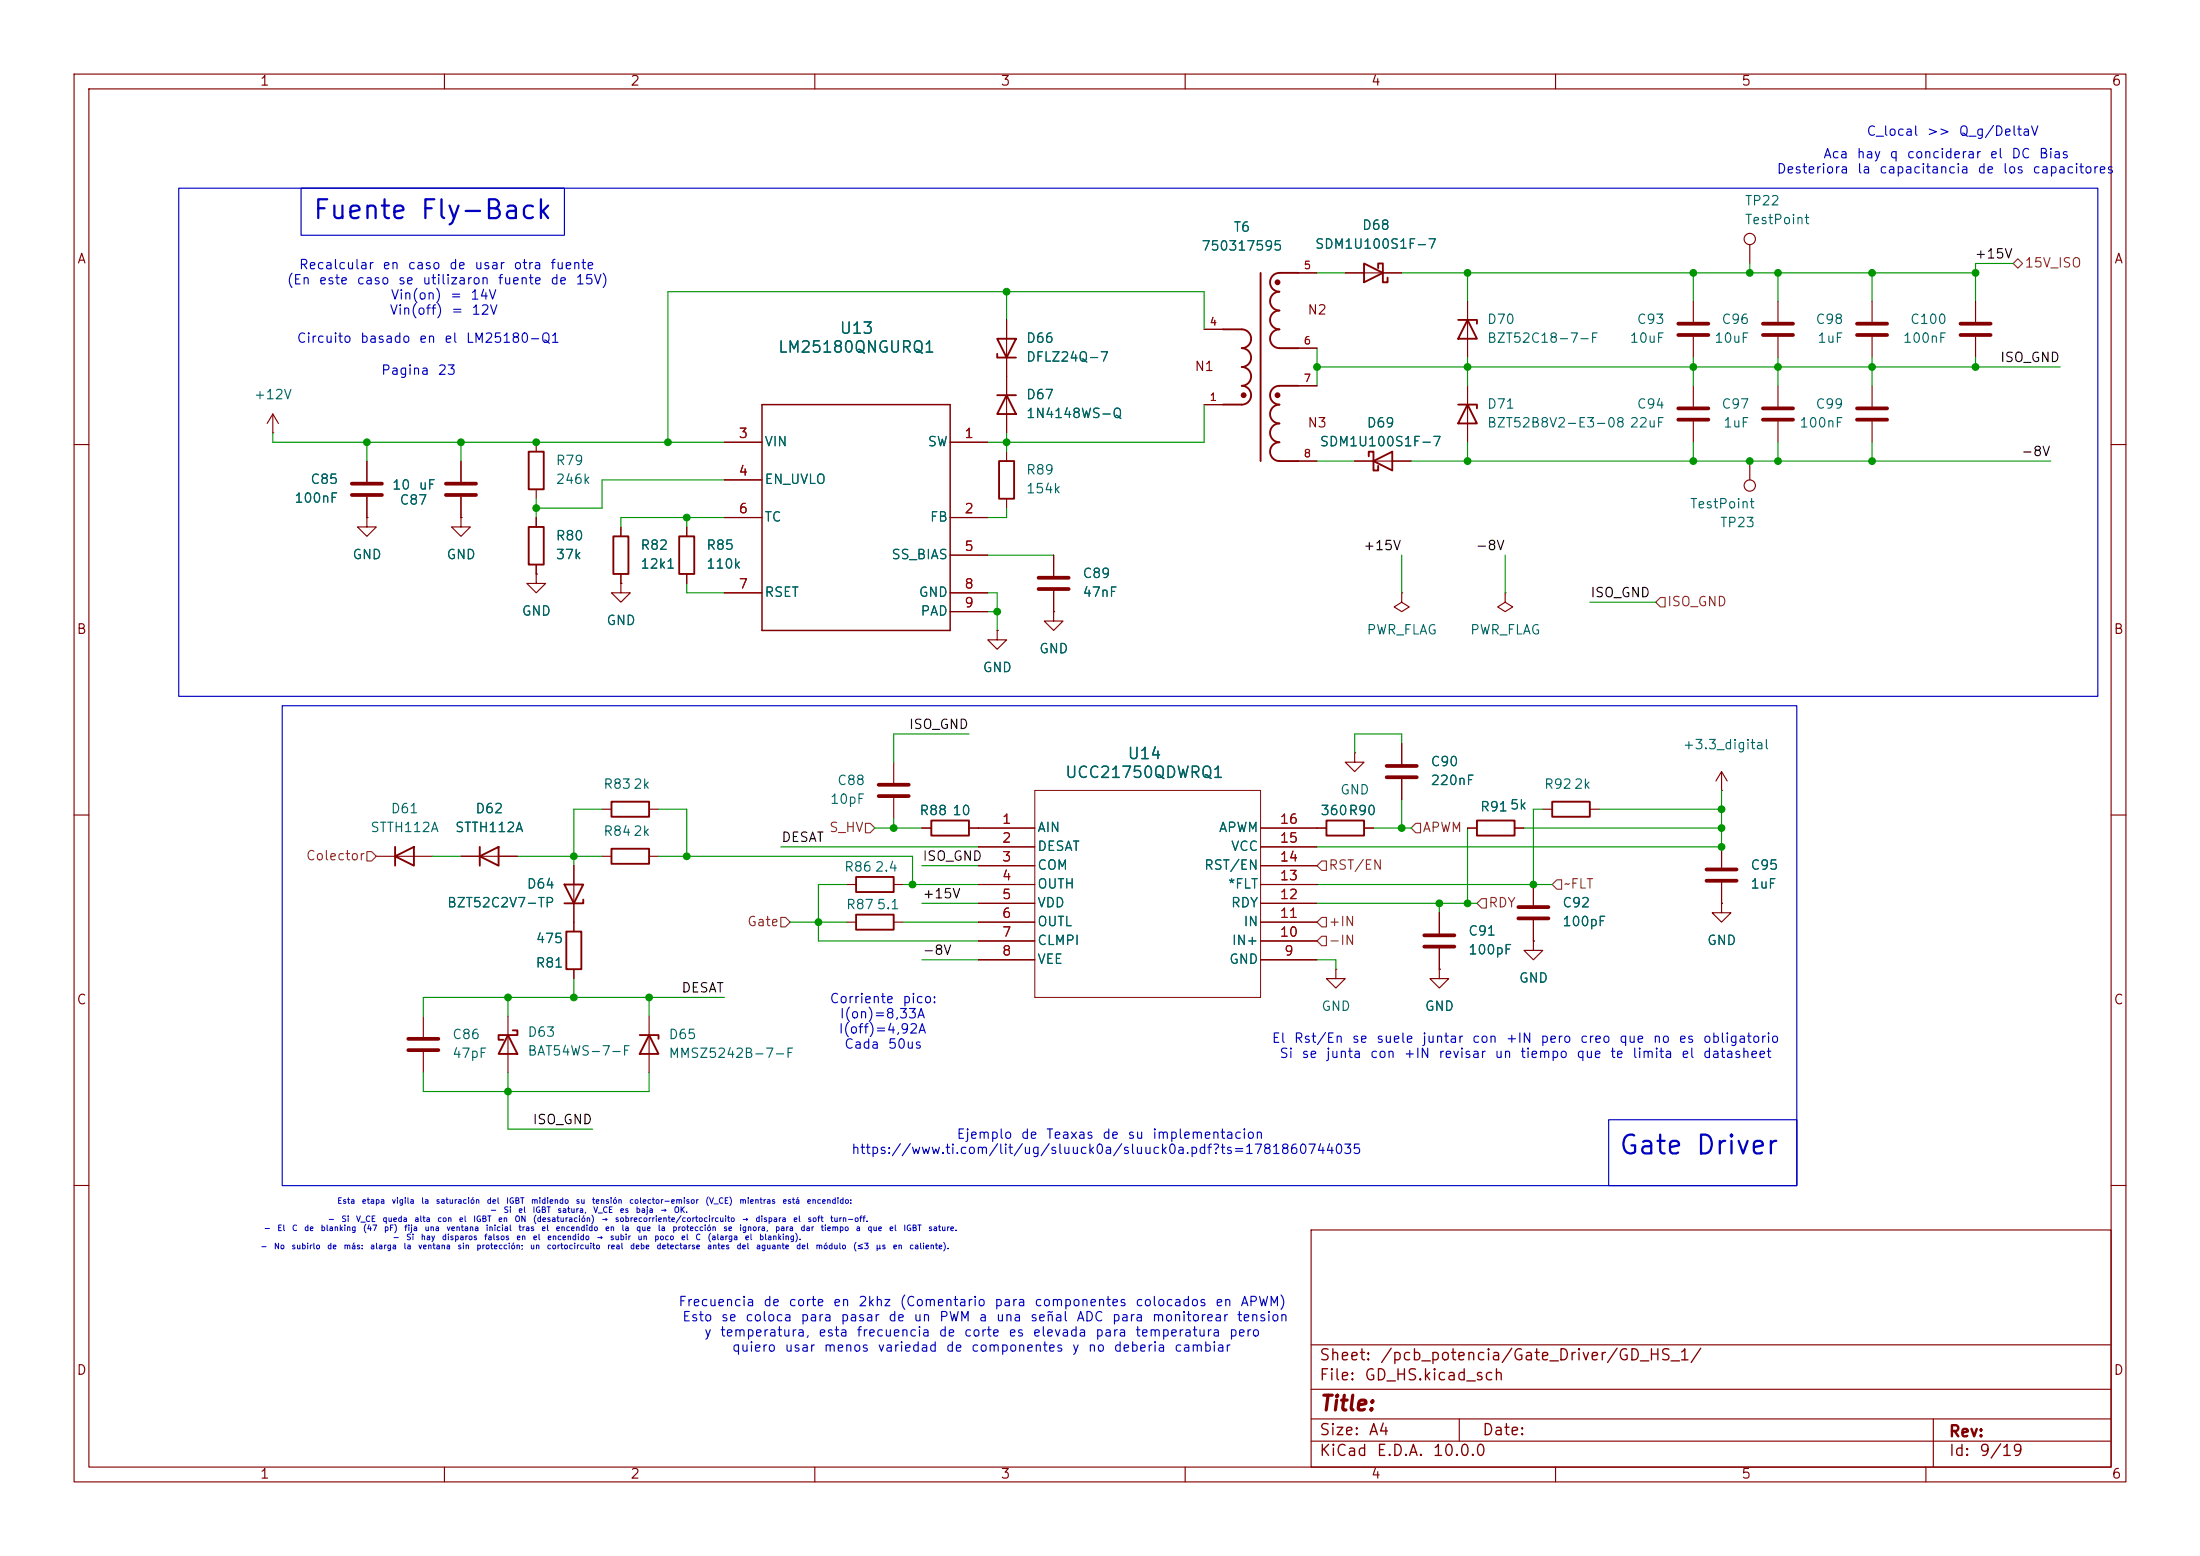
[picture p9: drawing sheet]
<svg xmlns="http://www.w3.org/2000/svg" width="297mm" height="210mm" viewBox="0 0 297 210" stroke-linecap="round" stroke-linejoin="round" font-family="sans-serif">
<g fill="none" stroke="#840000" stroke-width=".15">
<path d="M10 10h277v190h-277zM12 12h273v186h-273zM60 10v2M110 10v2M160 10v2M210 10v2M260 10v2M175.3 36.8h2.5M181.6 36.8h7.6M236.2 33v2.6M36.8 58.4h.1M36.8 55.9l-.7 1.3"/>
<path d="M36.8 55.9l.8 1.3M36.8 55.9v2.5M72.4 59.7v1.3M97.8 59.7h5.1M128.3 59.7h5M135.9 43.2v15.2M162.6 54.6h2.5M162.6 44.5h2.5M175.3 47h2.5M175.3 52.1h2.5M198.1 40.6v7.7M198.1 52.1v7.6"/>
<path d="M228.6 40.6v2.8M228.6 45.5v2.8M228.6 52.1v2.8M228.6 56.9v2.8M240 40.6v2.8M240 45.5v2.8M240 52.1v2.8M240 56.9v2.8M252.7 40.6v2.8M252.7 45.5v2.8M252.7 52.1v2.8M252.7 56.9v2.8"/>
<path d="M266.7 40.6v2.8M266.7 45.5v2.8M10 60h2M49.5 69.9v1.2h1.3l-1.3 1.3-1.2-1.3h1.2M49.5 69.9h.1M49.5 62.2v2.8M49.5 67.1v2.8M62.2 69.9v1.2h1.3l-1.3 1.3-1.2-1.3h1.2M62.2 69.9h.1M62.2 62.2v2.8M62.2 67.1v2.8M72.4 77.5v1.2h1.3l-1.3 1.3-1.3-1.3h1.3"/>
<path d="M72.4 77.5h.1M72.4 66v1.3M72.4 69.9v1.2M72.4 76.2v1.3M83.8 78.7v1.3h1.3l-1.3 1.3-1.3-1.3h1.3M83.8 78.7h.1M83.8 71.1v1.3M83.8 77.5v1.2M92.7 71.1v1.3M92.7 77.5v1.2M97.8 69.9h5.1M97.8 64.8h5.1"/>
<path d="M128.3 69.9h5M128.3 74.9h5M135.9 61v1.2M135.9 67.3v1.3M142.2 74.9v2.8M142.2 79.8v2.8M175.3 62.2h2.5M182.9 62.2h7.6M236.2 62.2v2.6M285 60h2M97.8 80h5.1M128.3 80h5"/>
<path d="M128.3 82.6h5M134.6 85.1v1.3h1.3l-1.3 1.2-1.3-1.2h1.3M134.6 85.1h.1M142.2 82.6v1.2h1.3l-1.3 1.3-1.2-1.3h1.2M142.2 82.6h.1M189.2 80v1.3l1 .6-1 .7-1-.7 1-.6M189.2 80h.1M203.2 80v1.3l1 .6-1 .7-1-.7 1-.6M203.2 80h.1M10 110h2M50.8 115.6h7.6M62.2 115.6h7.6"/>
<path d="M77.5 116.8v8.9M81.3 115.6h1.2M81.3 109.2h1.2M87.6 115.6h1.3M87.6 109.2h1.3M114.3 119.4h1.3M120.6 102.9v2.8M120.6 107.7v2.8M120.6 119.4h1.3M124.5 111.8h1.2M130.8 111.8h8.9M132.1 119.4h7.6"/>
<path d="M132.1 114.3h7.6M132.1 116.8h7.6M170.2 111.8h8.9M170.2 119.4h7.6M170.2 114.3h7.6M170.2 116.8h7.6M182.9 101.6v1.3h1.2l-1.2 1.2-1.3-1.2h1.3M182.9 101.6h.1M184.1 111.8h1.3M189.2 100.3v2.8M189.2 105.2v2.8M198.1 111.8h1.3"/>
<path d="M204.5 111.8h1.2M207 119.4v2.8M208.3 109.2h1.2M214.6 109.2h1.3M232.4 106.7h.1M232.4 104.1v2.6M232.4 114.3v2.8M232.4 119.1v2.8M232.4 104.1l-.8 1.3M232.4 104.1l.8 1.3M285 110h2M57.1 137.2v2.8"/>
<path d="M68.6 137.2v7.6M77.5 130.8v1.3M87.6 137.2v7.6M114.3 124.5h1.3M120.6 124.5h1.3M132.1 124.5h7.6M132.1 121.9h7.6M132.1 127h7.6M132.1 129.5h7.6M170.2 124.5h7.6M170.2 121.9h7.6M170.2 127h7.6"/>
<path d="M170.2 129.5h7.6M180.3 130.8v1.3h1.3l-1.3 1.3-1.2-1.3h1.2M180.3 130.8h.1M194.3 130.8v1.3h1.3l-1.3 1.3-1.3-1.3h1.3M194.3 130.8h.1M194.3 123.2v2.8M194.3 128v2.8M207 127v1.3h1.3l-1.3 1.2-1.3-1.2h1.3M207 127h.1M207 124.2v2.8M232.4 121.9v1.3h1.3l-1.3 1.3-1.3-1.3h1.3M232.4 121.9h.1"/>
<path d="M57.1 142v2.8M10 160h2M177 166h108v32h-108zM285 160h2M60 198v2M110 198v2M160 198v2M177 194.5h108M177 191.5h108M177 187.5h108M177 181.5h108M197 191.5v3"/>
<path d="M210 198v2M260 198v2M261 191.5v6.5"/>
<circle cx="236.2" cy="32.3" r=".76"/>
<circle cx="236.2" cy="65.5" r=".76"/>
</g>
<path d="M102.9 54.6h25.4v30.5h-25.4z" fill="none" stroke="#840000" stroke-width=".2"/>
<g fill="none" stroke="#840000" stroke-width=".25">
<path d="M170.2 36.8v25.4M175.3 36.8h-2.6a1.27 1.27 0 0 0-1.2 1.3 1.27 1.27 0 0 0 1.2 1.3 1.27 1.27 0 0 0-1.2 1.2 1.27 1.27 0 0 0 1.2 1.3 1.27 1.27 0 0 0-1.2 1.3 1.27 1.27 0 0 0 1.2 1.3 1.27 1.27 0 0 0-1.2 1.2 1.27 1.27 0 0 0 1.2 1.3h2.6M184.1 35.6l2.6 1.2-2.6 1.3zM186.1 36.2v-.6h.6v2.5h.6v-.6M134.6 47.8v.5h2.6M134.6 45.7h2.6l-1.3 2.6zM134.6 53.3h2.6M135.9 53.3l1.3 2.6h-2.6zM165.1 44.5h2.5a1.27 1.27 0 0 1 1.3 1.2 1.27 1.27 0 0 1-1.3 1.3 1.27 1.27 0 0 1 1.3 1.3 1.27 1.27 0 0 1-1.3 1.2 1.27 1.27 0 0 1 1.3 1.3 1.27 1.27 0 0 1-1.3 1.3 1.27 1.27 0 0 1 1.3 1.2 1.27 1.27 0 0 1-1.3 1.3h-2.5M175.3 52.1h-2.6a1.27 1.27 0 0 0-1.2 1.2 1.27 1.27 0 0 0 1.2 1.3 1.27 1.27 0 0 0-1.2 1.3 1.27 1.27 0 0 0 1.2 1.3 1.27 1.27 0 0 0-1.2 1.2 1.27 1.27 0 0 0 1.2 1.3 1.27 1.27 0 0 0-1.2 1.3 1.27 1.27 0 0 0 1.2 1.2h2.6M196.8 54.6h2.6v.5M196.8 43.2h2.6v.5"/>
<path d="M198.1 54.6l1.3 2.6h-2.6zM198.1 43.2l1.3 2.5h-2.6zM71.4 71.1h2v5.1h-2zM71.4 61h2v5h-2zM82.8 72.4h2v5.1h-2zM91.7 72.4h2v5.1h-2zM134.9 62.2h2v5.1h-2zM184.8 61.6v-.6h.6v2.5h.7v-.6M185.4 62.2l2.6-1.2v2.5zM53.3 115.6l2.6-1.3v2.5zM53.3 114.3v2.5M64.8 115.6l2.5-1.3v2.5z"/>
<path d="M64.8 114.3v2.5M76.2 119.4h2.5l-1.2 2.5zM82.5 114.6h5.1v2h-5.1zM82.5 108.2h5.1v2h-5.1zM115.6 118.4h5v2h-5zM125.7 110.7h5.1v2.1h-5.1zM179.1 110.7h5v2.1h-5zM199.4 110.7h5.1v2.1h-5.1zM209.5 108.2h5.1v2h-5.1zM68.6 139.7l1.2 2.5h-2.5zM69.2 139.1h.6v.6h-2.5v.6h.6M76.5 125.7h2v5.1h-2z"/>
<path d="M78.7 121.4v.5h-2.5M86.4 139.7h2.5v.5M87.6 139.7l1.3 2.5h-2.5zM115.6 123.4h5v2.1h-5z"/>
</g>
<g fill="none" stroke="#840000" stroke-width=".51">
<path d="M226.6 45.2h4M226.6 43.7h4M226.6 56.6h4M226.6 55.1h4M238 45.2h4.1M238 43.7h4.1M238 56.6h4.1M238 55.1h4.1M250.7 45.2h4.1M250.7 43.7h4.1M250.7 56.6h4.1M250.7 55.1h4.1"/>
<path d="M264.7 45.2h4M264.7 43.7h4M47.5 65.3h4.1M47.5 66.8h4.1M60.2 65.3h4.1M60.2 66.8h4.1M140.2 79.5h4.1M140.2 78h4.1M118.6 107.4h4.1M118.6 105.9h4.1M187.2 104.9h4.1M187.2 103.4h4.1"/>
<path d="M230.4 118.9h4M230.4 117.3h4M192.3 127.8h4M192.3 126.2h4M205 124h4M205 122.4h4M55.1 141.7h4.1M55.1 140.2h4.1"/>
</g>
<g fill="none" stroke="#840000" stroke-width=".38">
<circle cx="172.5" cy="38.1" r=".2"/>
<circle cx="167.9" cy="53.3" r=".2"/>
<circle cx="172.5" cy="53.3" r=".2"/>
</g>
<path d="M139.7 106.7h30.5v27.9h-30.5z" fill="none" stroke="#840000" stroke-width=".14"/>
<path d="M271.8 35.6l.6-.7 .6 .7-.6 .6zM224.2 80.6h.6v1.3h-.6l-.7-.6zM49.5 114.9h.7l.6 .7-.6 .6h-.7zM116.8 111.1h.7l.6 .7-.6 .6h-.7zM178.4 116.2h.7v1.3h-.7l-.6-.7zM191.1 111.1h.7v1.3h-.7l-.6-.6zM210.2 118.7h.6v1.3h-.6l-.7-.6zM105.4 123.8h.6l.7 .7-.7 .6h-.6zM177.8 127l.6-.6h.7v1.2h-.7zM178.4 123.8h.7v1.3h-.7l-.6-.6zM200 121.3h.7v1.3h-.7l-.6-.7z" fill="none" stroke="#725600" stroke-width=".15"/>
<g fill="none" stroke="#009600" stroke-width=".15">
<path d="M135.9 39.4v3.8M177.8 36.8h3.8M189.2 36.8h77.5M198.1 36.8v3.8M228.6 36.8v3.8M236.2 35.6v1.2M240 36.8v3.8M252.7 36.8v3.8M271.8 35.6h-5.1v5M36.8 58.4v1.3h61M49.5 59.7v2.5M62.2 59.7v2.5"/>
<path d="M135.9 58.4v2.6M162.6 54.6v5.1h-29.3M162.6 44.5v-5.1h-72.4v20.3M177.8 49.5h100.3M177.8 47v5.1M198.1 48.3v3.8M198.1 59.7v2.5M228.6 48.3v3.8M228.6 59.7v2.5M240 48.3v3.8M240 59.7v2.5M252.7 48.3v3.8"/>
<path d="M252.7 59.7v2.5M266.7 48.3v1.2M72.4 67.3v2.6M92.7 69.9v1.2M92.7 78.7v1.3h5.1M97.8 69.9h-14v1.2M97.8 64.8h-16.5v3.8h-8.9M133.3 74.9h8.9M135.9 68.6v1.3h-2.6M177.8 62.2h5.1M189.2 74.9v5.1M190.5 62.2h86.4"/>
<path d="M203.2 74.9v5.1M130.8 99.1h-10.2v3.8M133.3 80h1.3v5.1M133.3 82.6h1.3M214.6 81.3h8.9M58.4 115.6h3.8M69.8 115.6h11.5M81.3 109.2h-3.8v7.6M88.9 115.6h34.3v3.8M88.9 109.2h3.8v6.4M105.4 114.3h26.7M114.3 119.4h-3.8v7.6h21.6"/>
<path d="M118.1 111.8h6.4M120.6 110.5v1.3M121.9 119.4h10.2M124.5 116.8h7.6M177.8 119.4h31.7M185.4 111.8h5.1M189.2 100.3v-1.2h-6.3v2.5M189.2 108v3.8M198.1 111.8v10.1M205.7 111.8h26.7M208.3 109.2h-1.3v10.2M215.9 109.2h16.5"/>
<path d="M232.4 106.7v7.6h-54.6M68.6 134.6v2.6M77.5 132.1v2.5M87.6 134.6v2.6M97.8 134.6h-40.7v2.6M106.7 124.5h7.6M121.9 124.5h10.2M124.5 121.9h7.6M124.5 129.5h7.6M177.8 121.9h21.6M177.8 129.5h2.5v1.3M194.3 121.9v1.3"/>
<path d="M57.1 144.8v2.5h30.5v-2.5M68.6 144.8v7.6h11.4"/>
</g>
<path d="M24.1 25.4h259.1v68.6h-259.1zM40.6 25.4h35.6v6.4h-35.6zM38.1 95.3h204.5v64.7h-204.5zM217.2 151.1h25.4v8.9h-25.4z" fill="none" stroke="#0000c2" stroke-width=".15"/>
<g fill="#009600" stroke="#009600" stroke-width=".14">
<circle cx="72.4" cy="59.7" r=".46"/>
<circle cx="62.2" cy="59.7" r=".46"/>
<circle cx="49.5" cy="59.7" r=".46"/>
<circle cx="92.7" cy="69.9" r=".46"/>
<circle cx="72.4" cy="68.6" r=".46"/>
<circle cx="90.2" cy="59.7" r=".46"/>
<circle cx="134.6" cy="82.6" r=".46"/>
<circle cx="135.9" cy="59.7" r=".46"/>
<circle cx="123.2" cy="119.4" r=".46"/>
<circle cx="68.6" cy="147.3" r=".46"/>
<circle cx="87.6" cy="134.6" r=".46"/>
<circle cx="77.5" cy="134.6" r=".46"/>
<circle cx="68.6" cy="134.6" r=".46"/>
<circle cx="120.6" cy="111.8" r=".46"/>
<circle cx="110.5" cy="124.5" r=".46"/>
<circle cx="92.7" cy="115.6" r=".46"/>
<circle cx="77.5" cy="115.6" r=".46"/>
<circle cx="135.9" cy="39.4" r=".46"/>
<circle cx="252.7" cy="36.8" r=".46"/>
<circle cx="240" cy="36.8" r=".46"/>
<circle cx="252.7" cy="62.2" r=".46"/>
<circle cx="240" cy="62.2" r=".46"/>
<circle cx="228.6" cy="62.2" r=".46"/>
<circle cx="236.2" cy="62.2" r=".46"/>
<circle cx="198.1" cy="62.2" r=".46"/>
<circle cx="252.7" cy="49.5" r=".46"/>
<circle cx="198.1" cy="36.8" r=".46"/>
<circle cx="228.6" cy="36.8" r=".46"/>
<circle cx="228.6" cy="49.5" r=".46"/>
<circle cx="240" cy="49.5" r=".46"/>
<circle cx="236.2" cy="36.8" r=".46"/>
<circle cx="266.7" cy="36.8" r=".46"/>
<circle cx="266.7" cy="49.5" r=".46"/>
<circle cx="232.4" cy="111.8" r=".46"/>
<circle cx="232.4" cy="114.3" r=".46"/>
<circle cx="232.4" cy="109.2" r=".46"/>
<circle cx="207" cy="119.4" r=".46"/>
<circle cx="198.1" cy="121.9" r=".46"/>
<circle cx="194.3" cy="121.9" r=".46"/>
<circle cx="189.2" cy="111.8" r=".46"/>
<circle cx="177.8" cy="49.5" r=".46"/>
<circle cx="198.1" cy="49.5" r=".46"/>
</g>
<g font-size="2.5" fill="#0000c2">
<text x="42.1" y="30.2">Fuente</text>
<text x="56.6" y="30.2">Fly-Back</text>
<text x="218.4" y="156.4">Gate</text>
<text x="228.8" y="156.4">Driver</text>
</g>
<text font-size="2" fill="#840000" x="178" y="190.9">Title:</text>
<g font-size="1.5" fill="#006464">
<text x="104.9" y="48">LM25180QNGURQ1</text>
<text x="113.2" y="45.4">U13</text>
<text x="143.7" y="105.4">UCC21750QDWRQ1</text>
<text x="152.1" y="102.8">U14</text>
</g>
<g font-size="1.5" fill="#840000">
<text x="178" y="184">Sheet:</text>
<text x="186.2" y="184">/pcb_potencia/Gate_Driver/GD_HS_1/</text>
<text x="178" y="186.7">File:</text>
<text x="184.1" y="186.7">GD_HS.kicad_sch</text>
<text x="178" y="196.9">KiCad</text>
<text x="178" y="194.1">Size:</text>
<text x="184.7" y="194.1">A4</text>
<text x="185.7" y="196.9">E.D.A.</text>
<text x="193.3" y="196.9">10.0.0</text>
<text x="200" y="194.1">Date:</text>
<text x="263" y="194.3">Rev:</text>
<text x="263" y="196.9">Id:</text>
<text x="267.1" y="196.9">9/19</text>
</g>
<g font-size="1.3" fill="#840000">
<text x="35" y="11.9">1</text>
<text x="85" y="11.9">2</text>
<text x="135" y="11.9">3</text>
<text x="185" y="11.9">4</text>
<text x="235" y="11.9">5</text>
<text x="285" y="11.9">6</text>
<text x="10.3" y="35.9">A</text>
<text x="285.3" y="35.9">A</text>
<text x="176.4" y="42.8">N2</text>
<text x="161.2" y="50.4">N1</text>
<text x="176.4" y="58">N3</text>
<text x="10.3" y="85.9">B</text>
<text x="285.3" y="85.9">B</text>
<text x="10.3" y="135.9">C</text>
<text x="285.3" y="135.9">C</text>
<text x="10.3" y="185.9">D</text>
<text x="285.3" y="185.9">D</text>
<text x="35" y="199.9">1</text>
<text x="85" y="199.9">2</text>
<text x="135" y="199.9">3</text>
<text x="185" y="199.9">4</text>
<text x="235" y="199.9">5</text>
<text x="285" y="199.9">6</text>
</g>
<g font-size="1.3" fill="#0000c2">
<text x="239.8" y="23.7">Desteriora</text>
<text x="246.1" y="21.7">Aca</text>
<text x="250.6" y="21.7">hay</text>
<text x="250.6" y="23.7">la</text>
<text x="251.9" y="18.6">C_local</text>
<text x="253.6" y="23.7">capacitancia</text>
<text x="255" y="21.7">q</text>
<text x="257.3" y="21.7">conciderar</text>
<text x="260" y="18.6">&gt;&gt;</text>
<text x="264.3" y="18.6">Q_g/DeltaV</text>
<text x="266.9" y="23.7">de</text>
<text x="268.5" y="21.7">el</text>
<text x="270.3" y="23.7">los</text>
<text x="271.4" y="21.7">DC</text>
<text x="274.3" y="23.7">capacitores</text>
<text x="275.2" y="21.7">Bias</text>
<text x="38.6" y="38.7">(En</text>
<text x="40.3" y="36.7">Recalcular</text>
<text x="42.9" y="38.7">este</text>
<text x="48.1" y="38.7">caso</text>
<text x="51.5" y="36.7">en</text>
<text x="52.7" y="40.8">Vin(on)</text>
<text x="53.6" y="38.7">se</text>
<text x="54.9" y="36.7">caso</text>
<text x="56.9" y="38.7">utilizaron</text>
<text x="60.5" y="36.7">de</text>
<text x="60.7" y="40.8">=</text>
<text x="63.4" y="40.8">14V</text>
<text x="63.9" y="36.7">usar</text>
<text x="67.1" y="38.7">fuente</text>
<text x="69.2" y="36.7">otra</text>
<text x="74.2" y="36.7">fuente</text>
<text x="74.2" y="38.7">de</text>
<text x="77.6" y="38.7">15V)</text>
<text x="40" y="46.6">Circuito</text>
<text x="48.5" y="46.6">basado</text>
<text x="52.5" y="42.8">Vin(off)</text>
<text x="56.5" y="46.6">en</text>
<text x="59.9" y="46.6">el</text>
<text x="60.8" y="42.8">=</text>
<text x="62.8" y="46.6">LM25180-Q1</text>
<text x="63.6" y="42.8">12V</text>
<text x="51.4" y="50.9">Pagina</text>
<text x="59" y="50.9">23</text>
<text x="111.9" y="135.7">Corriente</text>
<text x="113.3" y="137.8">I(on)=8,33A</text>
<text x="121.7" y="135.7">pico:</text>
<text x="113.1" y="139.8">I(off)=4,92A</text>
<text x="113.9" y="141.9">Cada</text>
<text x="119.8" y="141.9">50us</text>
<text x="171.6" y="141.1">El</text>
<text x="172.6" y="143.1">Si</text>
<text x="174.6" y="141.1">Rst/En</text>
<text x="175.6" y="143.1">se</text>
<text x="178.9" y="143.1">junta</text>
<text x="182.4" y="141.1">se</text>
<text x="184.9" y="143.1">con</text>
<text x="185.7" y="141.1">suele</text>
<text x="189.4" y="143.1">+IN</text>
<text x="191.9" y="141.1">juntar</text>
<text x="194.1" y="143.1">revisar</text>
<text x="198.6" y="141.1">con</text>
<text x="201.7" y="143.1">un</text>
<text x="203.2" y="141.1">+IN</text>
<text x="205.1" y="143.1">tiempo</text>
<text x="207.9" y="141.1">pero</text>
<text x="212.7" y="143.1">que</text>
<text x="213.2" y="141.1">creo</text>
<text x="217.3" y="143.1">te</text>
<text x="218.5" y="141.1">que</text>
<text x="220.3" y="143.1">limita</text>
<text x="223" y="141.1">no</text>
<text x="226.5" y="141.1">es</text>
<text x="226.9" y="143.1">el</text>
<text x="229.8" y="141.1">obligatorio</text>
<text x="229.8" y="143.1">datasheet</text>
<text x="129.1" y="154">Ejemplo</text>
<text x="137.7" y="154">de</text>
<text x="141.1" y="154">Teaxas</text>
<text x="148.7" y="154">de</text>
<text x="152.1" y="154">su</text>
<text x="155.5" y="154">implementacion</text>
<text x="114.8" y="156.1">https://www.ti.com/lit/ug/sluuck0a/sluuck0a.pdf?ts=1781860744035</text>
<text x="91.5" y="176.6">Frecuencia</text>
<text x="92" y="178.7">Esto</text>
<text x="97.2" y="178.7">se</text>
<text x="100.5" y="178.7">coloca</text>
<text x="102.9" y="176.6">de</text>
<text x="106.4" y="176.6">corte</text>
<text x="108" y="178.7">para</text>
<text x="112.4" y="176.6">en</text>
<text x="113.4" y="178.7">pasar</text>
<text x="115.8" y="176.6">2khz</text>
<text x="119.8" y="178.7">de</text>
<text x="121.4" y="176.6">(Comentario</text>
<text x="123.2" y="178.7">un</text>
<text x="126.7" y="178.7">PWM</text>
<text x="132" y="178.7">a</text>
<text x="134.1" y="176.6">para</text>
<text x="134.4" y="178.7">una</text>
<text x="139" y="178.7">señal</text>
<text x="139.5" y="176.6">componentes</text>
<text x="145.2" y="178.7">ADC</text>
<text x="150" y="178.7">para</text>
<text x="153.2" y="176.6">colocados</text>
<text x="155.4" y="178.7">monitorear</text>
<text x="164" y="176.6">en</text>
<text x="166.9" y="178.7">tension</text>
<text x="167.4" y="176.6">APWM)</text>
<text x="95" y="180.7">y</text>
<text x="97.1" y="180.7">temperatura,</text>
<text x="98.7" y="182.8">quiero</text>
<text x="105.8" y="182.8">usar</text>
<text x="110.4" y="180.7">esta</text>
<text x="111.1" y="182.8">menos</text>
<text x="115.5" y="180.7">frecuencia</text>
<text x="118.4" y="182.8">variedad</text>
<text x="126.6" y="180.7">de</text>
<text x="127.6" y="182.8">de</text>
<text x="130" y="180.7">corte</text>
<text x="131" y="182.8">componentes</text>
<text x="136" y="180.7">es</text>
<text x="139.3" y="180.7">elevada</text>
<text x="144.6" y="182.8">y</text>
<text x="146.8" y="182.8">no</text>
<text x="147.8" y="180.7">para</text>
<text x="150.2" y="182.8">deberia</text>
<text x="153.2" y="180.7">temperatura</text>
<text x="158.4" y="182.8">cambiar</text>
<text x="165.8" y="180.7">pero</text>
</g>
<g font-size="1.3" fill="#006464">
<text x="235.5" y="28">TP22</text>
<text x="162.1" y="34.1">750317595</text>
<text x="166.4" y="31.6">T6</text>
<text x="177.4" y="33.9">SDM1U100S1F-7</text>
<text x="183.8" y="31.3">D68</text>
<text x="235.5" y="30.6">TestPoint</text>
<text x="138.4" y="46.6">D66</text>
<text x="200.7" y="44">D70</text>
<text x="200.7" y="46.6">BZT52C18-7-F</text>
<text x="219.9" y="46.6">10uF</text>
<text x="220.9" y="44">C93</text>
<text x="231.4" y="46.6">10uF</text>
<text x="232.3" y="44">C96</text>
<text x="245" y="44">C98</text>
<text x="245.3" y="46.6">1uF</text>
<text x="256.8" y="46.6">100nF</text>
<text x="257.8" y="44">C100</text>
<text x="138.4" y="49.1">DFLZ24Q-7</text>
<text x="34.2" y="54.2">+12V</text>
<text x="138.4" y="54.2">D67</text>
<text x="138.4" y="56.7">1N4148WS-Q</text>
<text x="184.4" y="58">D69</text>
<text x="200.7" y="55.5">D71</text>
<text x="200.7" y="58">BZT52B8V2-E3-08</text>
<text x="219.9" y="58">22uF</text>
<text x="220.9" y="55.5">C94</text>
<text x="232.3" y="55.5">C97</text>
<text x="232.6" y="58">1uF</text>
<text x="242.8" y="58">100nF</text>
<text x="245" y="55.5">C99</text>
<text x="41.8" y="65.6">C85</text>
<text x="74.9" y="63.1">R79</text>
<text x="74.9" y="65.6">246k</text>
<text x="103.1" y="65.6">EN_UVLO</text>
<text x="103.1" y="60.6">VIN</text>
<text x="125.2" y="60.6">SW</text>
<text x="138.4" y="64.4">R89</text>
<text x="178.1" y="60.6">SDM1U100S1F-7</text>
<text x="39.6" y="68.2">100nF</text>
<text x="52.8" y="66.4">10</text>
<text x="53.9" y="68.4">C87</text>
<text x="56.4" y="66.4">uF</text>
<text x="103.1" y="70.7">TC</text>
<text x="125.5" y="70.7">FB</text>
<text x="138.4" y="66.9">154k</text>
<text x="228.1" y="68.9">TestPoint</text>
<text x="232.1" y="71.5">TP23</text>
<text x="47.5" y="75.8">GND</text>
<text x="60.2" y="75.8">GND</text>
<text x="74.9" y="75.8">37k</text>
<text x="74.9" y="73.3">R80</text>
<text x="86.4" y="74.5">R82</text>
<text x="86.4" y="77.1">12k1</text>
<text x="95.3" y="74.5">R85</text>
<text x="95.3" y="77.1">110k</text>
<text x="120.3" y="75.8">SS_BIAS</text>
<text x="70.4" y="83.4">GND</text>
<text x="103.1" y="80.9">RSET</text>
<text x="123.9" y="80.9">GND</text>
<text x="124.2" y="83.4">PAD</text>
<text x="146.1" y="78.3">C89</text>
<text x="146.1" y="80.9">47nF</text>
<text x="81.8" y="84.7">GND</text>
<text x="140.2" y="88.5">GND</text>
<text x="184.4" y="86">PWR_FLAG</text>
<text x="198.4" y="86">PWR_FLAG</text>
<text x="132.6" y="91">GND</text>
<text x="227.1" y="101.4">+3.3_digital</text>
<text x="81.4" y="106.8">R83</text>
<text x="85.4" y="106.8">2k</text>
<text x="112.9" y="106.3">C88</text>
<text x="180.8" y="107.5">GND</text>
<text x="193" y="106.3">220nF</text>
<text x="193" y="103.7">C90</text>
<text x="208.4" y="106.8">R92</text>
<text x="212.4" y="106.8">2k</text>
<text x="49.9" y="112.6">STTH112A</text>
<text x="52.7" y="110.1">D61</text>
<text x="61.3" y="112.6">STTH112A</text>
<text x="64.1" y="110.1">D62</text>
<text x="81.4" y="113.1">R84</text>
<text x="85.4" y="113.1">2k</text>
<text x="112" y="108.8">10pF</text>
<text x="124" y="110.3">R88</text>
<text x="128.5" y="110.3">10</text>
<text x="140" y="112.6">AIN</text>
<text x="164.5" y="112.6">APWM</text>
<text x="178.2" y="110.3">360R90</text>
<text x="199.7" y="109.8">R91</text>
<text x="203.8" y="109.6">5k</text>
<text x="113.9" y="118">R86</text>
<text x="118" y="118">2.4</text>
<text x="140" y="115.2">DESAT</text>
<text x="140" y="117.7">COM</text>
<text x="162.5" y="117.7">RST/EN</text>
<text x="166.1" y="115.2">VCC</text>
<text x="236.2" y="117.7">C95</text>
<text x="60.3" y="122.8">BZT52C2V7-TP</text>
<text x="71" y="120.2">D64</text>
<text x="114.1" y="123">R87</text>
<text x="118.3" y="123">5.1</text>
<text x="140" y="120.2">OUTH</text>
<text x="140" y="122.8">VDD</text>
<text x="140" y="125.3">OUTL</text>
<text x="165.7" y="120.2">*FLT</text>
<text x="166.1" y="122.8">RDY</text>
<text x="167.8" y="125.3">IN</text>
<text x="210.8" y="125.3">100pF</text>
<text x="210.8" y="122.8">C92</text>
<text x="236.2" y="120.2">1uF</text>
<text x="72.2" y="130.9">R81</text>
<text x="72.3" y="127.6">475</text>
<text x="140" y="127.9">CLMPI</text>
<text x="140" y="130.4">VEE</text>
<text x="165.9" y="130.4">GND</text>
<text x="166.2" y="127.9">IN+</text>
<text x="198.1" y="129.1">100pF</text>
<text x="198.1" y="126.6">C91</text>
<text x="230.4" y="127.9">GND</text>
<text x="178.3" y="136.8">GND</text>
<text x="192.3" y="136.8">GND</text>
<text x="205" y="132.9">GND</text>
<text x="61" y="140.6">C86</text>
<text x="61" y="143.1">47pF</text>
<text x="71.1" y="140.2">D63</text>
<text x="71.1" y="142.8">BAT54WS-7-F</text>
<text x="90.2" y="143.1">MMSZ5242B-7-F</text>
<text x="90.2" y="140.6">D65</text>
</g>
<g font-size="1.3" fill="#0f0f0f">
<text x="266.5" y="35.2">+15V</text>
<text x="269.9" y="49.2">ISO_GND</text>
<text x="272.8" y="61.9">-8V</text>
<text x="183.9" y="74.6">+15V</text>
<text x="199.1" y="74.6">-8V</text>
<text x="214.6" y="80.9">ISO_GND</text>
<text x="122.6" y="98.7">ISO_GND</text>
<text x="105.4" y="114">DESAT</text>
<text x="124.5" y="116.5">ISO_GND</text>
<text x="124.5" y="121.6">+15V</text>
<text x="124.5" y="129.2">-8V</text>
<text x="91.9" y="134.3">DESAT</text>
<text x="71.8" y="152.1">ISO_GND</text>
</g>
<g font-size="1.3" fill="#725600">
<text x="273.2" y="36.4">15V_ISO</text>
<text x="225" y="82.1">ISO_GND</text>
<text x="111.9" y="112.6">S_HV</text>
<text x="192" y="112.6">APWM</text>
<text x="41.2" y="116.4">Colector</text>
<text x="179.3" y="117.7">RST/EN</text>
<text x="100.8" y="125.3">Gate</text>
<text x="179.3" y="125.3">+IN</text>
<text x="200.9" y="122.8">RDY</text>
<text x="211" y="120.2">~FLT</text>
<text x="179.3" y="127.9">-IN</text>
</g>
<g font-size="1.3" fill="#a90000">
<text x="99.6" y="59.4">3</text>
<text x="130.1" y="59.4">1</text>
<text x="99.6" y="64.5">4</text>
<text x="99.6" y="69.6">6</text>
<text x="130.1" y="69.6">2</text>
<text x="130.1" y="74.7">5</text>
<text x="99.6" y="79.8">7</text>
<text x="130.1" y="79.8">8</text>
<text x="130.1" y="82.3">9</text>
<text x="135.2" y="111.5">1</text>
<text x="172.7" y="111.5">16</text>
<text x="135.2" y="114">2</text>
<text x="135.2" y="119.1">4</text>
<text x="135.2" y="116.6">3</text>
<text x="172.7" y="116.6">14</text>
<text x="172.7" y="114">15</text>
<text x="172.7" y="119.1">13</text>
<text x="135.2" y="121.7">5</text>
<text x="135.2" y="124.2">6</text>
<text x="172.7" y="124.2">11</text>
<text x="172.7" y="121.7">12</text>
<text x="135.2" y="126.7">7</text>
<text x="135.2" y="129.3">8</text>
<text x="172.7" y="126.7">10</text>
<text x="173.3" y="129.3">9</text>
</g>
<g font-size="1" fill="#a90000">
<text x="175.9" y="36.6">5</text>
<text x="163.2" y="44.2">4</text>
<text x="175.9" y="46.7">6</text>
<text x="175.9" y="51.8">7</text>
<text x="163.2" y="54.4">1</text>
<text x="175.9" y="62">8</text>
</g>
<g font-size=".8" fill="#0000c2">
<text x="35.5" y="166.3">-</text>
<text x="37.4" y="166.3">El</text>
<text x="39.3" y="166.3">C</text>
<text x="41" y="166.3">de</text>
<text x="43.2" y="166.3">blanking</text>
<text x="44.2" y="165.1">-</text>
<text x="45.5" y="162.6">Esta</text>
<text x="46" y="165.1">Si</text>
<text x="48" y="165.1">V_CE</text>
<text x="48.8" y="162.6">etapa</text>
<text x="48.9" y="166.3">(47</text>
<text x="51.6" y="165.1">queda</text>
<text x="51.8" y="166.3">pF)</text>
<text x="52.8" y="162.6">vigila</text>
<text x="52.9" y="167.6">-</text>
<text x="54.5" y="166.3">fija</text>
<text x="54.8" y="167.6">Si</text>
<text x="55.9" y="165.1">alta</text>
<text x="56.7" y="167.6">hay</text>
<text x="56.8" y="162.6">la</text>
<text x="57.2" y="166.3">una</text>
<text x="58.8" y="162.6">saturación</text>
<text x="59" y="165.1">con</text>
<text x="59.6" y="167.6">disparos</text>
<text x="60.2" y="166.3">ventana</text>
<text x="61.9" y="165.1">el</text>
<text x="63.8" y="165.1">IGBT</text>
<text x="65.3" y="167.6">falsos</text>
<text x="65.5" y="166.3">inicial</text>
<text x="65.6" y="162.6">del</text>
<text x="66.1" y="163.9">-</text>
<text x="67.2" y="165.1">en</text>
<text x="67.9" y="163.9">Si</text>
<text x="68.3" y="162.6">IGBT</text>
<text x="69.4" y="165.1">ON</text>
<text x="69.6" y="167.6">en</text>
<text x="69.9" y="163.9">el</text>
<text x="69.9" y="166.3">tras</text>
<text x="71.6" y="162.6">midiendo</text>
<text x="71.8" y="163.9">IGBT</text>
<text x="71.9" y="167.6">el</text>
<text x="71.9" y="165.1">(desaturación)</text>
<text x="73" y="166.3">el</text>
<text x="73.8" y="167.6">encendido</text>
<text x="74.9" y="166.3">encendido</text>
<text x="75.2" y="163.9">satura,</text>
<text x="77.7" y="162.6">su</text>
<text x="79.8" y="162.6">tensión</text>
<text x="80" y="163.9">V_CE</text>
<text x="80.4" y="167.6">→</text>
<text x="81.1" y="165.1">→</text>
<text x="81.6" y="166.3">en</text>
<text x="82.3" y="167.6">subir</text>
<text x="82.9" y="165.1">sobrecorriente/cortocircuito</text>
<text x="83.6" y="163.9">es</text>
<text x="83.8" y="166.3">la</text>
<text x="84.9" y="162.6">colector-emisor</text>
<text x="85.7" y="163.9">baja</text>
<text x="85.8" y="166.3">que</text>
<text x="86" y="167.6">un</text>
<text x="88.3" y="167.6">poco</text>
<text x="88.7" y="166.3">la</text>
<text x="89.1" y="163.9">→</text>
<text x="90.7" y="166.3">protección</text>
<text x="90.9" y="163.9">OK.</text>
<text x="91.9" y="167.6">el</text>
<text x="93.8" y="167.6">C</text>
<text x="95.1" y="162.6">(V_CE)</text>
<text x="95.4" y="167.6">(alarga</text>
<text x="97.6" y="166.3">se</text>
<text x="99.7" y="166.3">ignora,</text>
<text x="99.7" y="162.6">mientras</text>
<text x="100.1" y="165.1">→</text>
<text x="100.5" y="167.6">el</text>
<text x="101.9" y="165.1">dispara</text>
<text x="102.4" y="167.6">blanking).</text>
<text x="104.6" y="166.3">para</text>
<text x="105.6" y="162.6">está</text>
<text x="107" y="165.1">el</text>
<text x="108" y="166.3">dar</text>
<text x="108.8" y="162.6">encendido:</text>
<text x="108.9" y="165.1">soft</text>
<text x="110.7" y="166.3">tiempo</text>
<text x="112" y="165.1">turn-off.</text>
<text x="115.5" y="166.3">a</text>
<text x="117" y="166.3">que</text>
<text x="119.9" y="166.3">el</text>
<text x="121.9" y="166.3">IGBT</text>
<text x="125.2" y="166.3">sature.</text>
<text x="35.1" y="168.8">-</text>
<text x="36.9" y="168.8">No</text>
<text x="39.3" y="168.8">subirlo</text>
<text x="44.1" y="168.8">de</text>
<text x="46.3" y="168.8">más:</text>
<text x="49.9" y="168.8">alarga</text>
<text x="54.4" y="168.8">la</text>
<text x="56.4" y="168.8">ventana</text>
<text x="61.7" y="168.8">sin</text>
<text x="64.2" y="168.8">protección;</text>
<text x="71.5" y="168.8">un</text>
<text x="73.7" y="168.8">cortocircuito</text>
<text x="81.9" y="168.8">real</text>
<text x="85" y="168.8">debe</text>
<text x="88.6" y="168.8">detectarse</text>
<text x="95.4" y="168.8">antes</text>
<text x="99.4" y="168.8">del</text>
<text x="102" y="168.8">aguante</text>
<text x="107.4" y="168.8">del</text>
<text x="110" y="168.8">módulo</text>
<text x="115.1" y="168.8">(≤3</text>
<text x="118.2" y="168.8">µs</text>
<text x="120.5" y="168.8">en</text>
<text x="122.7" y="168.8">caliente).</text>
</g>
</svg>
